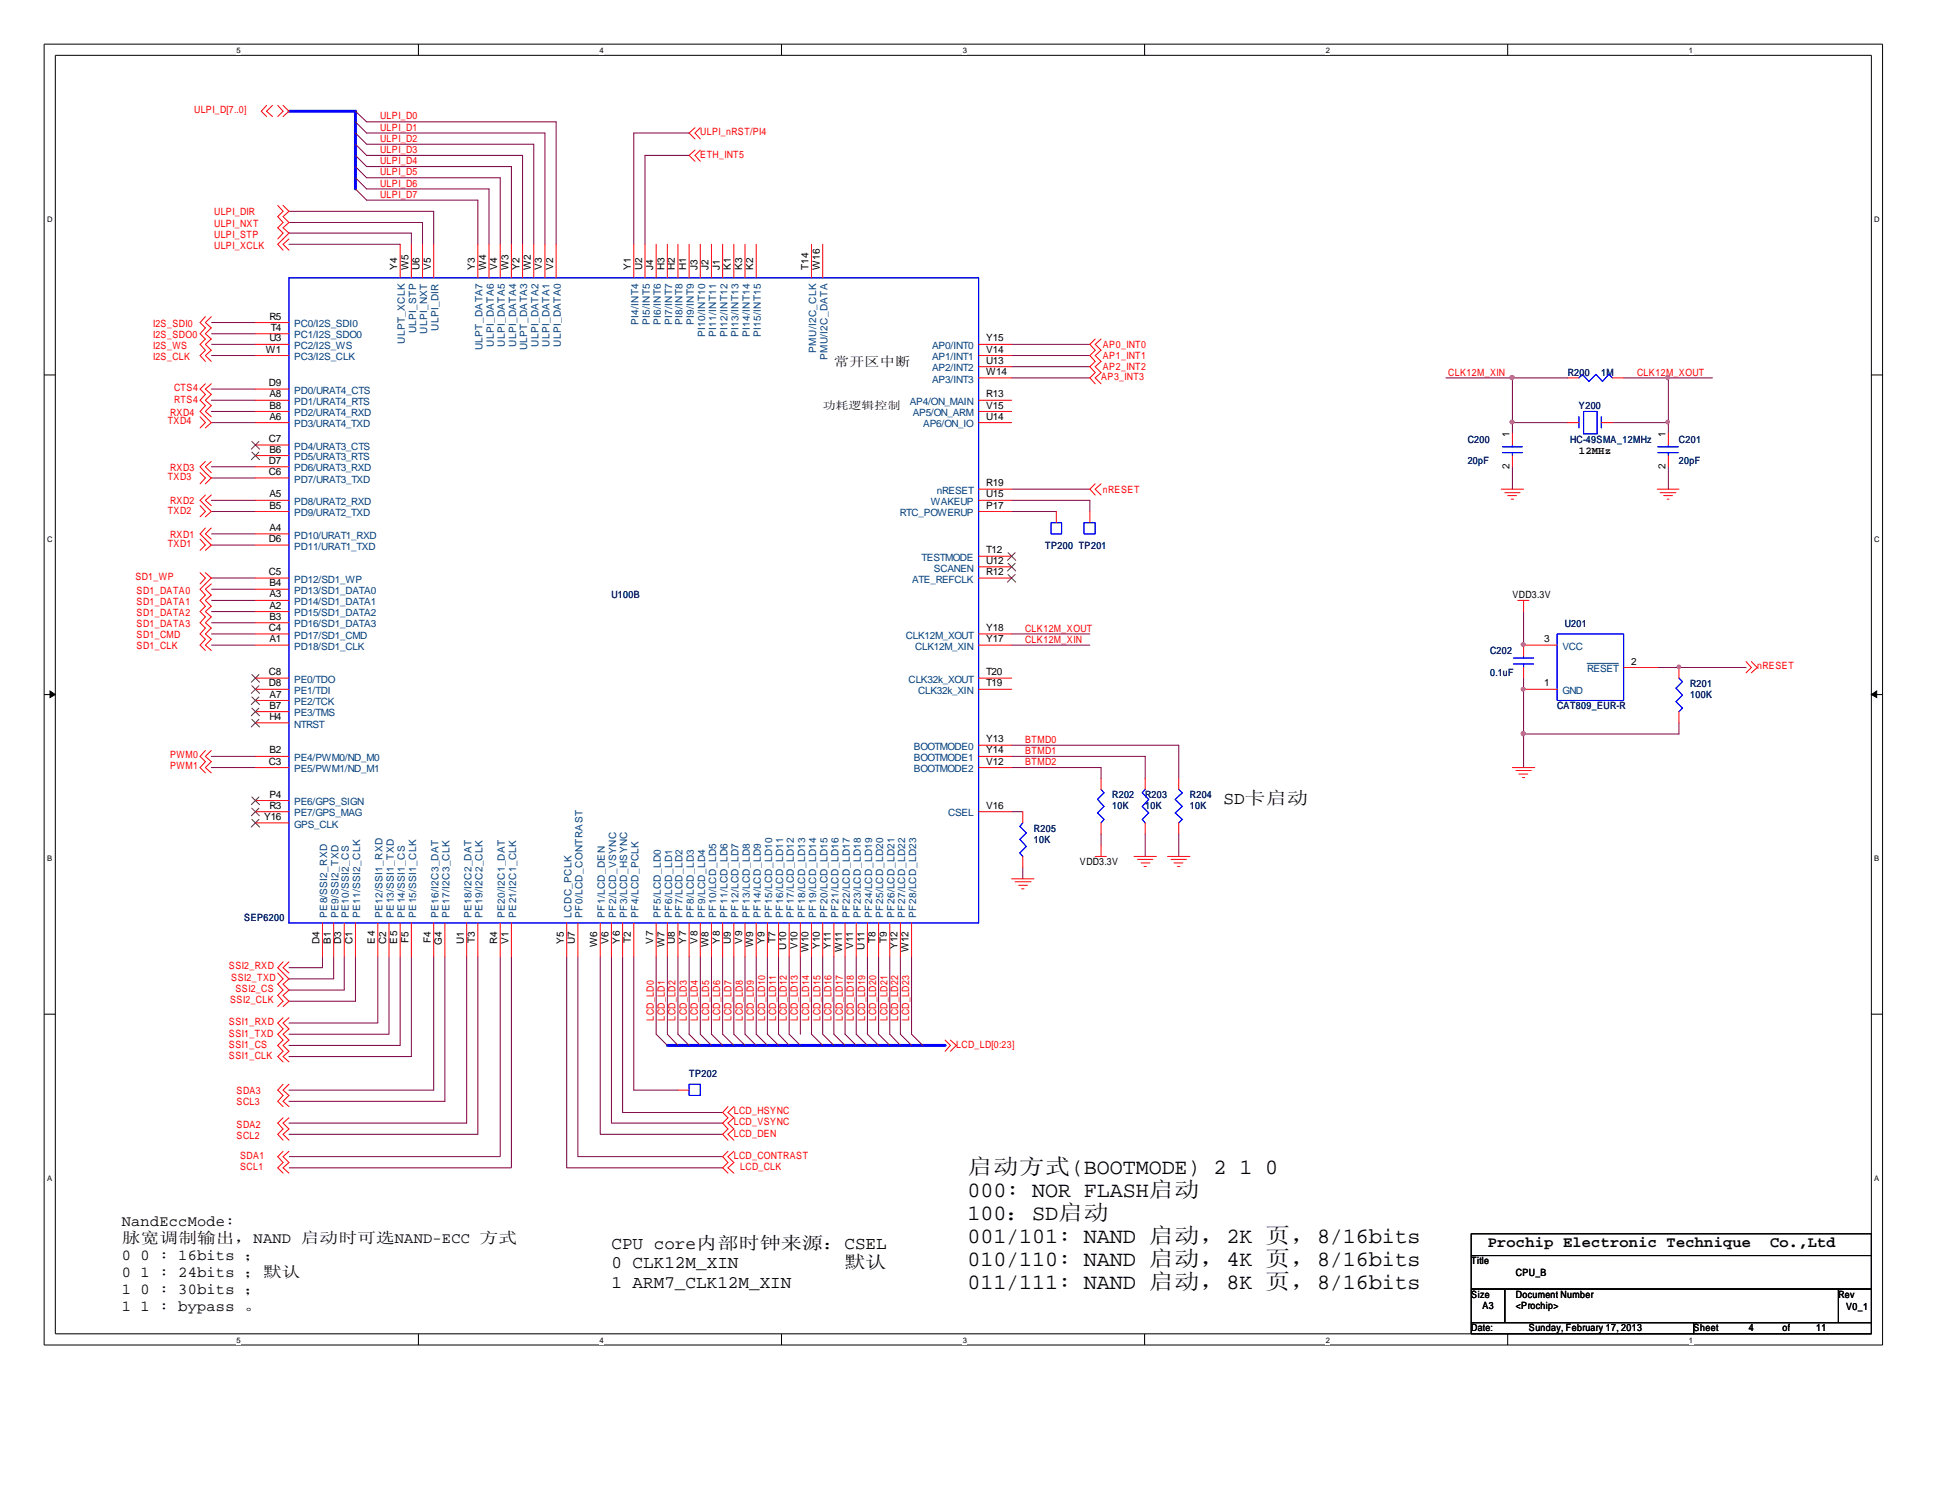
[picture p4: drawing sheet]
<svg xmlns="http://www.w3.org/2000/svg" width="279mm" height="216mm" viewBox="0 0 279 216" stroke-linecap="round" stroke-linejoin="round" font-family="sans-serif">
<path d="M6.3 6.3h264.5v187.2h-264.5zM8 8h261.2v183.9h-261.2z" fill="none" stroke="#000" stroke-width=".14"/>
<g fill="#fff">
<path d="M34 6.5h.6v1.4h-.6z"/>
<path d="M34 192h.6v1.4h-.6z"/>
</g>
<path d="M60.2 6.3v1.7M60.2 191.9v1.6" fill="none" stroke="#000" stroke-width=".14"/>
<g fill="#fff">
<path d="M86.3 6.5h.6v1.4h-.6z"/>
<path d="M86.3 192h.6v1.4h-.6z"/>
</g>
<path d="M112.4 6.3v1.7M112.4 191.9v1.6" fill="none" stroke="#000" stroke-width=".14"/>
<g fill="#fff">
<path d="M138.5 6.5h.6v1.4h-.6z"/>
<path d="M138.5 192h.6v1.4h-.6z"/>
</g>
<path d="M164.7 6.3v1.7M164.7 191.9v1.6" fill="none" stroke="#000" stroke-width=".14"/>
<g fill="#fff">
<path d="M190.8 6.5h.5v1.4h-.5z"/>
<path d="M190.8 192h.5v1.4h-.5z"/>
</g>
<path d="M216.9 6.3v1.7M216.9 191.9v1.6" fill="none" stroke="#000" stroke-width=".14"/>
<g fill="#fff">
<path d="M243 6.5h.6v1.4h-.6z"/>
<path d="M243 192h.6v1.4h-.6z"/>
<path d="M6.8 30.8h.7v1.4h-.7z"/>
<path d="M269.7 30.8h.7v1.4h-.7z"/>
<path d="M6.8 76.8h.7v1.3h-.7z"/>
<path d="M269.7 76.8h.7v1.3h-.7z"/>
</g>
<path d="M6.3 53.9h1.7M269.2 53.9h1.6" fill="none" stroke="#000" stroke-width=".14"/>
<g fill="#fff">
<path d="M6.8 122.8h.7v1.3h-.7z"/>
<path d="M269.7 122.8h.6v1.3h-.6z"/>
</g>
<path d="M6.3 99.9h1.7M269.2 99.9h1.6" fill="none" stroke="#000" stroke-width=".14"/>
<g fill="#000" stroke="#000" stroke-width=".14">
<path d="M7.2 99.4l.8 .5-.8 .4z" fill-rule="evenodd"/>
<path d="M269.2 99.9l.8-.5v.9z" fill-rule="evenodd"/>
</g>
<g fill="#fff">
<path d="M6.8 168.7h.6v1.4h-.6z"/>
<path d="M269.7 168.7h.6v1.4h-.6z"/>
</g>
<path d="M6.3 145.9h1.7M269.2 145.9h1.6M211.7 177.5h57.5v3.1h-57.5zM211.7 180.6h57.5v4.8h-57.5zM211.7 185.4h4.8v4.8h-4.8zM211.7 190.2h32v1.7h-32zM216.5 185.4h48v4.8h-48zM243.7 190.2h25.5v1.7h-25.5zM264.5 185.4h4.7v4.8h-4.7z" fill="none" stroke="#000" stroke-width=".14"/>
<g fill="none" stroke="#800040" stroke-width=".14">
<path d="M51.1 16l1.6 1.5h27.3v17.6M51.1 17.5l1.6 1.6h25.7v16M51.1 19.1l1.6 1.6h24.1v14.4M99.1 19.1h-7.9v16M41.6 33.5h17.6v1.6M41.6 35.1h16M41.6 32h19.2v3.1M41.6 30.4h20.8v4.7M51.1 24l1.6 1.6h19.3v9.5M51.1 22.4l1.6 1.6h20.9v11.1M51.1 27.2l1.6 1.6h16v6.3M51.1 20.7l1.6 1.7h22.5v12.7"/>
<path d="M51.1 25.6l1.6 1.6h17.7v7.9M99.1 22.4h-6.3v12.7M30.4 46.4h6.3M30.4 48h6.3M30.4 49.5h6.3M30.4 51.1h6.3M30.4 59.2h6.3M30.4 57.6h6.3M30.4 56h6.3M145.5 49.5h11.3M145.5 51.1h11.3M145.5 54.4h11.3"/>
<path d="M145.5 52.7h11.3M208 54.4h17.6M217.6 54.4v8M233.6 54.4h12.8M240 54.4v8M30.4 76.8h6.3M30.4 78.4h6.3M30.4 60.8h6.3M30.4 68.7h6.3M30.4 67.1h6.3M30.4 73.6h6.3M30.4 72h6.3"/>
<path d="M145.5 70.4h11.3M145.5 73.6h6.5M145.5 72h11.3v1.6M217.6 67.1v3.3M217.6 60.8h8M232 60.8h8M240 67.1v3.3M30.4 84.8h6.3M30.4 86.4h6.3M30.4 88h6.3M30.4 89.6h6.3M30.4 91.2h6.3"/>
<path d="M30.4 92.8h6.3M30.4 83.1h6.3M145.5 91.2h11.3M145.5 92.8h11.3M219.2 88v4.8M219.2 97.5v12.9M238.4 96h12.8M30.4 108.8h6.3M30.4 110.4h6.3M145.5 116.8h1.7M145.5 107.2h24.1v4.8M145.5 108.8h19.3v3.2"/>
<path d="M145.5 110.4h12.9v1.6M158.4 120v1.6M164.8 120v3.2M169.6 120v3.2M241.6 104v1.6h-22.4M46.4 137.6v1.6h-4.8M48 137.6v3.2h-6.4M49.5 137.6v4.8h-7.9M51.1 137.6v6.4h-9.5M54.4 137.6v9.6h-12.8M56 137.6v11.2h-14.4M57.6 137.6v12.8h-16"/>
<path d="M59.2 137.6v14.4h-17.6M62.4 137.6v19.2h-20.8M64 137.6v20.8h-22.4M67.1 137.6v23.9h-25.5M68.7 137.6v25.6h-27.1M72 137.6v28.8h-30.4M73.6 137.6v30.4h-32M81.5 137.6v30.4h22.5M83.1 137.6v28.8h20.9M86.4 137.6v25.6h17.6M88 137.6v23.9h16M89.6 137.6v22.4h14.4"/>
<path d="M91.2 137.6v19.2h6.3M94.4 137.6v11.2l1.6 1.6M96 137.6v11.2l1.5 1.6M97.5 137.6v11.2l1.6 1.6M99.1 137.6v11.2l1.7 1.6M100.8 137.6v11.2l1.6 1.6M102.4 137.6v11.2l1.6 1.6M104 137.6v11.2l1.6 1.6M105.6 137.6v11.2l1.6 1.6M107.2 137.6v11.2l1.6 1.6M108.8 137.6v11.2l1.6 1.6M110.4 137.6v11.2l1.6 1.6"/>
<path d="M112 137.6v11.2l1.5 1.6M113.5 137.6v11.2l1.6 1.6M115.1 137.6v11.2M116.8 137.6v11.2l1.6 1.6M118.4 137.6v11.2l1.6 1.6M120 137.6v11.2l1.6 1.6M121.6 137.6v11.2l1.6 1.6M123.2 137.6v11.2l1.6 1.6M124.8 137.6v11.2l1.6 1.6M126.4 137.6v11.2l1.6 1.6M128 137.6v11.2l1.5 1.6M129.5 137.6v11.2l1.6 1.6"/>
<path d="M131.1 137.6v11.2l1.7 1.6M147.2 124.8v1.6"/>
</g>
<path d="M41.6 16h9.5v11.2M96 150.4h40" fill="none" stroke="#00f" stroke-width=".42"/>
<g fill="#f0f" stroke="#f0f" stroke-width=".14">
<path d="M239.8 60.5h.3l.1 .2-.3 .3-.2-.3z" fill-rule="evenodd"/>
<path d="M241.4 95.7h.3l.1 .2-.2 .3-.3-.3z" fill-rule="evenodd"/>
<path d="M239.8 60.5h.3l.1 .2-.3 .3-.2-.3z" fill-rule="evenodd"/>
<path d="M241.4 95.7h.3l.1 .2-.2 .3-.3-.3z" fill-rule="evenodd"/>
<circle cx="217.6" cy="60.7" r=".28"/>
<circle cx="239.9" cy="54.3" r=".28"/>
<circle cx="217.5" cy="54.3" r=".31"/>
<circle cx="219.2" cy="99.2" r=".28"/>
<circle cx="219.1" cy="105.5" r=".31"/>
<circle cx="219.2" cy="92.7" r=".28"/>
</g>
<g fill="none" stroke="#f00" stroke-width=".14">
<path d="M38.4 15.2l-.8 .8 .8 .8M39.2 15.2l-.8 .8 .8 .8M40 15.2l.7 .8-.7 .8M40.7 15.2l.9 .8-.9 .8M100 18.4l-.9 .7 .9 .9M100.8 18.4l-.8 .7 .8 .9M40 29.5l.7 .9-.7 .8 .7 .8-.7 .8 .7 .7-.7 .9M40.7 29.5l.9 .9-.9 .8 .9 .8-.9 .8 .9 .7-1.6 1.6 .7 .9M41.6 34.4l-.9 .7 .9 .9M57.6 35.1v4.9M59.2 35.1v4.9M60.8 35.1v4.9"/>
<path d="M62.4 35.1v4.9M68.7 35.1v4.9M70.4 35.1v4.9M72 35.1v4.9M73.6 35.1v4.9M75.2 35.1v4.9M76.8 35.1v4.9M78.4 35.1v4.9M80 35.1v4.9M91.2 35.1v4.9M92.8 35.1v4.9M94.4 35.1v4.9"/>
<path d="M96 35.1v4.9M97.5 35.1v4.9M99.1 35.1v4.9M100 21.6l-.9 .8 .9 .8M100.8 21.6l-.8 .8 .8 .8M100.8 35.1v4.9M102.4 35.1v4.9M104 35.1v4.9M105.6 35.1v4.9M107.2 35.1v4.9M108.8 35.1v4.9M116.8 35.1v4.9"/>
<path d="M118.4 35.1v4.9M28.8 59.9l.7 .9-.7 .8M29.5 45.6l-.7 .8 .7 .8-.7 .8 .7 .8-.7 .7 .7 .9-.7 .7 .7 .9M29.5 55.2l-.7 .8 .7 .7-.7 .9 .7 .7-.7 .9 1.6 1.6-.9 .8M30.4 45.6l-.9 .8 .9 .8-.9 .8 .9 .8-.9 .7 .9 .9-.9 .7 .9 .9M30.4 55.2l-.9 .8 .9 .7-.9 .9 .9 .7-.9 .9 .9 .7M36.7 57.6h4.9M36.7 59.2h4.9M36.7 56h4.9M36.7 46.4h4.9M36.7 48h4.9M36.7 49.5h4.9"/>
<path d="M36.7 51.1h4.9M140.8 57.6h4.7M140.8 59.2h4.7M140.8 52.7h4.7M140.8 49.5h4.7M140.8 51.1h4.7M140.8 54.4h4.7M157.6 48.8l-.8 .7 .8 .9-.8 .7 .8 .9-.8 .7 .8 .9-.8 .8 .8 .8M158.4 48.8l-.8 .7 .8 .9-.8 .7 .8 .9-.8 .7 .8 .9-.8 .8 .8 .8M225.6 54.4h1.6M232 54.4h1.6M28.8 77.6l.7 .8-.7 .8"/>
<path d="M28.8 72.7l.7 .9-.7 .7M28.8 68l.7 .7-.7 .9M29.5 75.9l-.7 .9 1.6 1.6-.9 .8M29.5 71.2l-.7 .8 1.6 1.6-.9 .7M29.5 66.4l-.7 .7 1.6 1.6-.9 .9M30.4 75.9l-.9 .9 .9 .8M30.4 71.2l-.9 .8 .9 .7M30.4 66.4l-.9 .7 .9 .9M36.7 76.8h4.9M36.7 72h4.9M36.7 60.8h4.9M36.7 73.6h4.9"/>
<path d="M36.7 65.5h4.9M36.7 68.7h4.9M36.7 64h4.9M36.7 78.4h4.9M36.7 67.1h4.9M140.8 70.4h4.7M140.8 72h4.7M140.8 60.8h4.7M140.8 73.6h4.7M152 73.6v1.6M156.8 73.6v1.6M157.6 69.6l-.8 .8 .8 .8"/>
<path d="M158.4 69.6l-.8 .8 .8 .8M216 70.4h3.2M216.5 70.9h2.2M216.9 71.3h1.3M217.4 71.8h.4M217.6 62.4v1.6M217.6 65.5v1.6M225.6 60.8h1.6M230.4 60.8h1.6M238.4 70.4h3.2M238.8 70.9h2.3M239.4 71.3h1.2"/>
<path d="M239.9 71.8h.2M240 62.4v1.6M240 65.5v1.6M28.8 82.4l.7 .7-.7 .9M29.5 82.4l.9 .7-1.6 1.7 .7 .8-.7 .8 .7 .8-.7 .8 .7 .7-.7 .9 .7 .7-.7 .9 .7 .7-.7 .9 .7 .8M30.4 84l-.9 .8 .9 .8-.9 .8 .9 .8-.9 .8 .9 .7-.9 .9 .9 .7-.9 .9 .9 .7-.9 .9 .9 .8M36.7 86.4h4.9M36.7 99.1h4.9M36.7 92.8h4.9M36.7 88h4.9M36.7 89.6h4.9M36.7 84.8h4.9"/>
<path d="M36.7 91.2h4.9M36.7 83.1h4.9M36.7 97.5h4.9M140.8 99.1h4.7M140.8 92.8h4.7M140.8 91.2h4.7M140.8 83.1h4.7M140.8 97.5h4.7M140.8 80h4.7M140.8 81.5h4.7M218.4 86.4h1.6M219.2 86.4v1.6"/>
<path d="M219.2 96v1.5M219.2 99.1h4.8M224 92.8h-4.8v1.6M233.6 96h4.8M241.6 96v1.5M251.2 95.2l.8 .8-.8 .8M252 95.2l.8 .8-.8 .8M29.5 107.9l-.7 .9 .7 .8-.7 .8 .7 .8M30.4 107.9l-.9 .9 .9 .8-.9 .8 .9 .8M36.7 110.4h4.9M36.7 100.8h4.9M36.7 108.8h4.9"/>
<path d="M36.7 102.4h4.9M36.7 104h4.9M36.7 115.1h4.9M36.7 116.8h4.9M36.7 118.4h4.9M140.8 110.4h4.7M140.8 108.8h4.7M140.8 116.8h4.7M140.8 107.2h4.7M147.2 116.8v1.6M158.4 112v1.5M158.4 118.4v1.6"/>
<path d="M164.8 112v1.5M164.8 118.4v1.6M169.6 112v1.5M169.6 118.4v1.6M217.6 110.4h3.2M218.1 110.8h2.2M218.5 111.3h1.3M219 111.8h.4M241.6 102.4v1.6M40 140l.7 .8-.7 .8 .7 .8-.7 .8 .7 .8-.7 .8M40.7 138.3l-.7 .9 1.6 1.6-.9 .8 .9 .8-.9 .8 .9 .8-.9 .8M41.6 138.3l-.9 .9 .9 .8"/>
<path d="M46.4 132.8v4.8M48 132.8v4.8M49.5 132.8v4.8M51.1 132.8v4.8M54.4 132.8v4.8M56 132.8v4.8M57.6 132.8v4.8M59.2 132.8v4.8M62.4 132.8v4.8M64 132.8v4.8M67.1 132.8v4.8M68.7 132.8v4.8"/>
<path d="M72 132.8v4.8M73.6 132.8v4.8M81.5 132.8v4.8M83.1 132.8v4.8M86.4 132.8v4.8M88 132.8v4.8M89.6 132.8v4.8M91.2 132.8v4.8M94.4 132.8v4.8M96 132.8v4.8M97.5 132.8v4.8M99.1 132.8v4.8"/>
<path d="M100.8 132.8v4.8M102.4 132.8v4.8M104 132.8v4.8M105.6 132.8v4.8M107.2 132.8v4.8M108.8 132.8v4.8M110.4 132.8v4.8M112 132.8v4.8M113.5 132.8v4.8M115.1 132.8v4.8M116.8 132.8v4.8M118.4 132.8v4.8"/>
<path d="M120 132.8v4.8M121.6 132.8v4.8M123.2 132.8v4.8M124.8 132.8v4.8M126.4 132.8v4.8M128 132.8v4.8M129.5 132.8v4.8M131.1 132.8v4.8M145.5 126.4h3.3M146 126.8h2.3M146.6 127.3h1.2M147 127.8h.3"/>
<path d="M147.2 123.2v1.6M157.6 123.2h1.6M158.4 121.6v1.6M163.2 123.2h3.2M163.7 123.6h2.2M164.2 124.1h1.2M164.6 124.6h.3M168 123.2h3.2M168.5 123.6h2.2M168.9 124.1h1.3M169.4 124.6h.4M40.7 146.4l-.7 .8 .7 .8-.7 .8 .7 .8-.7 .8 .7 .8-.7 .8 .7 .7"/>
<path d="M40.7 156l-.7 .8 .7 .8-.7 .8 .7 .8M41.6 146.4l-.9 .8 .9 .8-.9 .8 .9 .8-.9 .8 .9 .8-.9 .8 .9 .7M41.6 156l-.9 .8 .9 .8-.9 .8 .9 .8M97.5 156.8h1.6M104.7 159.2l-.7 .8 .7 .8-.7 .7 .7 .9-.7 .8 .7 .8M105.6 159.2l-.9 .8 .9 .8-.9 .7 .9 .9-.9 .8 .9 .8M136 149.6l.7 .8-.7 .8M136.7 149.6l.9 .8-.9 .8M40.7 165.6l-.7 .8 .7 .8-.7 .8 .7 .7M40.7 160.8l-.7 .7 .7 .9-.7 .8 .7 .8M41.6 165.6l-.9 .8 .9 .8-.9 .8 .9 .7M41.6 160.8l-.9 .7 .9 .9-.9 .8 .9 .8"/>
<path d="M104.7 165.6l-.7 .8 .7 .8-.7 .8 .7 .7M105.6 165.6l-.9 .8 .9 .8-.9 .8 .9 .7"/>
</g>
<g fill="none" stroke="#00f" stroke-width=".14">
<path d="M41.6 40h99.2v92.8h-99.2zM227.2 59.9v1.7M227.2 54.4l.5-.6 .9 1.1 1-1.1 .9 1.1 1-1.1 .5 .6M227.8 59.2h2v3.2h-2zM230.4 59.9v1.7M151.2 75.2h1.5v1.6h-1.5zM156 75.2h1.6v1.6h-1.6zM216.2 65.1h2.8M216.2 64.3h2.8M217.6 64v.3M217.6 65.1v.4M238.5 65.1h3"/>
<path d="M238.5 64.3h3M240 64v.3M240 65.1v.4M217.8 95.5h2.8M217.8 94.7h2.8M219.2 94.4v.3M219.2 95.5v.5M224 91.2h9.6v9.6h-9.6zM241.6 97.5l.5 .5-1 1 1 1-1 .9 1 1-.5 .5M147.2 118.4l-.5 .5 1 .9-1 .9 1 1.1-1 .9 .5 .5M158.4 113.5l.4 .5-.9 1 .9 1-.9 .9 .9 1-.4 .5M164.8 113.5l-.5 .5 1 1-1 1 1 .9-1 1 .5 .5"/>
<path d="M169.6 113.5l.5 .5-1 1 1 1-1 .9 1 1-.5 .5M99.1 156h1.7v1.6h-1.7z"/>
</g>
<path d="M228.3 95.4h4.5" fill="none" stroke="#004080" stroke-width=".14"/>
<g fill="none" stroke="#804000" stroke-width=".14">
<path d="M36.2 65l1.1 1.1M36.2 63.5l1.1 1.1M37.3 65l-1.1 1.1M37.3 63.5l-1.1 1.1M145 79.5l1.1 1.1M146 79.5l-1.1 1.1M36.2 97l1.1 1.1M36.2 98.6l1.1 1.1M37.3 97l-1.1 1.1M37.3 98.6l-1.1 1.1M145 82.6l1.1 1.1M145 81l1.1 1.1"/>
<path d="M146 82.6l-1.1 1.1M146 81l-1.1 1.1M36.2 100.2l1.1 1.1M36.2 101.9l1.1 1.1M36.2 103.5l1.1 1.1M36.2 114.6l1.1 1.1M36.2 116.2l1.1 1.1M36.2 117.9l1.1 1.1M37.3 100.2l-1.1 1.1M37.3 101.9l-1.1 1.1M37.3 103.5l-1.1 1.1M37.3 114.6l-1.1 1.1"/>
<path d="M37.3 116.2l-1.1 1.1M37.3 117.9l-1.1 1.1"/>
</g>
<g font-size="3.1">
<text x="139.2" y="168.8">启动方式(BOOTMODE) 2 1 0</text>
<text x="139.2" y="172.1">000: NOR FLASH启动</text>
<text x="139.2" y="175.4">100：SD启动</text>
<text x="139.2" y="178.7">001/101: NAND 启动，2K 页，8/16bits</text>
<text x="139.2" y="182">010/110: NAND 启动，4K 页，8/16bits</text>
<text x="139.2" y="185.3">011/111: NAND 启动，8K 页，8/16bits</text>
</g>
<g font-size="2.5">
<text x="176" y="115.7">SD卡启动</text>
<text x="88" y="179.7">CPU core内部时钟来源：CSEL</text>
<text x="88" y="182.5">0 CLK12M_XIN</text>
<text x="88" y="185.3">1 ARM7_CLK12M_XIN</text>
<text x="121.5" y="182.5">默认</text>
</g>
<g font-size="2.2">
<text x="17.5" y="176.3">NandEccMode:</text>
<text x="17.5" y="178.7">脉宽调制输出，NAND 启动时可选NAND-ECC 方式</text>
<text x="214" y="179.3">Prochip Electronic Technique</text>
<text x="254.7" y="179.3">Co.,Ltd</text>
<text x="17.5" y="183.6">0 1 : 24bits ；默认</text>
<text x="17.5" y="181.2">0 0 : 16bits ；</text>
<text x="17.5" y="186.1">1 0 : 30bits ；</text>
<text x="17.5" y="188.6">1 1 : bypass 。</text>
</g>
<text font-size="1.9" x="120" y="52.7">常开区中断</text>
<g font-size="1.5">
<text x="118.4" y="58.8">功耗逻辑控制</text>
<text x="227.2" y="65.4">12MHz</text>
</g>
<g font-size="1.4" fill="#f00">
<text x="27.9" y="16.3">ULPI_D[7..0]</text>
<text x="54.7" y="17.2">ULPI_D0</text>
<text x="54.7" y="18.8">ULPI_D1</text>
<text x="54.7" y="22">ULPI_D3</text>
<text x="54.7" y="20.4">ULPI_D2</text>
<text x="54.7" y="23.6">ULPI_D4</text>
<text x="100.8" y="19.5">ULPI_nRST/PI4</text>
<text x="100.8" y="22.7">ETH_INT5</text>
<text x="54.7" y="25.2">ULPI_D5</text>
<text x="54.7" y="26.8">ULPI_D6</text>
<text x="54.7" y="28.4">ULPI_D7</text>
<text x="30.8" y="32.6">ULPI_NXT</text>
<text x="30.8" y="35.8">ULPI_XCLK</text>
<text x="30.8" y="34.2">ULPI_STP</text>
<text x="30.8" y="31">ULPI_DIR</text>
<text x="22" y="47">I2S_SDI0</text>
<text x="22" y="48.6">I2S_SDO0</text>
<text x="22" y="50.2">I2S_WS</text>
<text x="22" y="51.8">I2S_CLK</text>
<text x="158.7" y="50">AP0_INT0</text>
<text x="158.7" y="51.6">AP1_INT1</text>
<text x="158.7" y="53.3">AP2_INT2</text>
<text x="24.5" y="59.8">RXD4</text>
<text x="25.1" y="57.9">RTS4</text>
<text x="25.1" y="56.3">CTS4</text>
<text x="158.4" y="54.7">AP3_INT3</text>
<text x="208.4" y="54">CLK12M_XIN</text>
<text x="235.5" y="54">CLK12M_XOUT</text>
<text x="24.1" y="61">TXD4</text>
<text x="24.1" y="69.1">TXD3</text>
<text x="24.5" y="67.8">RXD3</text>
<text x="158.7" y="70.9">nRESET</text>
<text x="24.1" y="73.9">TXD2</text>
<text x="24.5" y="77.4">RXD1</text>
<text x="24.5" y="72.6">RXD2</text>
<text x="19.5" y="83.5">SD1_WP</text>
<text x="24.1" y="78.7">TXD1</text>
<text x="19.6" y="87">SD1_DATA1</text>
<text x="19.6" y="85.4">SD1_DATA0</text>
<text x="19.6" y="88.6">SD1_DATA2</text>
<text x="19.6" y="90.2">SD1_DATA3</text>
<text x="19.6" y="93.4">SD1_CLK</text>
<text x="19.6" y="91.8">SD1_CMD</text>
<text x="147.5" y="90.8">CLK12M_XOUT</text>
<text x="147.5" y="92.5">CLK12M_XIN</text>
<text x="252.8" y="96.3">nRESET</text>
<text x="147.5" y="106.8">BTMD0</text>
<text x="24.5" y="109.1">PWM0</text>
<text x="24.5" y="110.7">PWM1</text>
<text x="147.5" y="108.5">BTMD1</text>
<text x="147.5" y="110.1">BTMD2</text>
<text x="32.9" y="139.4">SSI2_RXD</text>
<text x="33.3" y="141.1">SSI2_TXD</text>
<text x="33.9" y="142.7">SSI2_CS</text>
<text x="32.9" y="147.5">SSI1_RXD</text>
<text x="32.9" y="149.1">SSI1_TXD</text>
<text x="33.1" y="144.3">SSI2_CLK</text>
<text x="94.1" y="146.8" transform="rotate(-90 94.1 146.8)">LCD_LD0</text>
<text x="95.7" y="146.8" transform="rotate(-90 95.7 146.8)">LCD_LD1</text>
<text x="97.2" y="146.8" transform="rotate(-90 97.2 146.8)">LCD_LD2</text>
<text x="98.8" y="146.8" transform="rotate(-90 98.8 146.8)">LCD_LD3</text>
<text x="100.4" y="146.8" transform="rotate(-90 100.4 146.8)">LCD_LD4</text>
<text x="102" y="146.8" transform="rotate(-90 102 146.8)">LCD_LD5</text>
<text x="103.6" y="146.8" transform="rotate(-90 103.6 146.8)">LCD_LD6</text>
<text x="105.2" y="146.8" transform="rotate(-90 105.2 146.8)">LCD_LD7</text>
<text x="106.8" y="146.8" transform="rotate(-90 106.8 146.8)">LCD_LD8</text>
<text x="108.5" y="146.8" transform="rotate(-90 108.5 146.8)">LCD_LD9</text>
<text x="110.1" y="146.8" transform="rotate(-90 110.1 146.8)">LCD_LD10</text>
<text x="111.7" y="146.8" transform="rotate(-90 111.7 146.8)">LCD_LD11</text>
<text x="113.2" y="146.8" transform="rotate(-90 113.2 146.8)">LCD_LD12</text>
<text x="114.8" y="146.8" transform="rotate(-90 114.8 146.8)">LCD_LD13</text>
<text x="116.4" y="146.8" transform="rotate(-90 116.4 146.8)">LCD_LD14</text>
<text x="118" y="146.8" transform="rotate(-90 118 146.8)">LCD_LD15</text>
<text x="119.6" y="146.8" transform="rotate(-90 119.6 146.8)">LCD_LD16</text>
<text x="121.2" y="146.8" transform="rotate(-90 121.2 146.8)">LCD_LD17</text>
<text x="122.9" y="146.8" transform="rotate(-90 122.9 146.8)">LCD_LD18</text>
<text x="124.5" y="146.8" transform="rotate(-90 124.5 146.8)">LCD_LD19</text>
<text x="126.1" y="146.8" transform="rotate(-90 126.1 146.8)">LCD_LD20</text>
<text x="127.7" y="146.8" transform="rotate(-90 127.7 146.8)">LCD_LD21</text>
<text x="129.2" y="146.8" transform="rotate(-90 129.2 146.8)">LCD_LD22</text>
<text x="130.8" y="146.8" transform="rotate(-90 130.8 146.8)">LCD_LD23</text>
<text x="32.9" y="150.7">SSI1_CS</text>
<text x="32.9" y="152.3">SSI1_CLK</text>
<text x="137.6" y="150.7">LCD_LD[0:23]</text>
<text x="34" y="157.4">SDA3</text>
<text x="34" y="159">SCL3</text>
<text x="105.6" y="160.3">LCD_HSYNC</text>
<text x="105.6" y="161.9">LCD_VSYNC</text>
<text x="34" y="162.2">SDA2</text>
<text x="34" y="163.8">SCL2</text>
<text x="34.5" y="166.7">SDA1</text>
<text x="105.6" y="163.5">LCD_DEN</text>
<text x="105.6" y="166.7">LCD_CONTRAST</text>
<text x="34.5" y="168.3">SCL1</text>
<text x="106.5" y="168.3">LCD_CLK</text>
</g>
<g font-size="1.4">
<text x="57.1" y="38.9" transform="rotate(-90 57.1 38.9)">Y4</text>
<text x="58.8" y="38.9" transform="rotate(-90 58.8 38.9)">W5</text>
<text x="60.4" y="38.9" transform="rotate(-90 60.4 38.9)">U6</text>
<text x="62" y="38.9" transform="rotate(-90 62 38.9)">V5</text>
<text x="68.3" y="38.9" transform="rotate(-90 68.3 38.9)">Y3</text>
<text x="69.9" y="38.9" transform="rotate(-90 69.9 38.9)">W4</text>
<text x="71.5" y="38.9" transform="rotate(-90 71.5 38.9)">V4</text>
<text x="73.2" y="38.9" transform="rotate(-90 73.2 38.9)">W3</text>
<text x="74.8" y="38.9" transform="rotate(-90 74.8 38.9)">Y2</text>
<text x="76.4" y="38.9" transform="rotate(-90 76.4 38.9)">W2</text>
<text x="78" y="38.9" transform="rotate(-90 78 38.9)">V3</text>
<text x="79.6" y="38.9" transform="rotate(-90 79.6 38.9)">V2</text>
<text x="90.8" y="38.9" transform="rotate(-90 90.8 38.9)">Y1</text>
<text x="92.4" y="38.9" transform="rotate(-90 92.4 38.9)">U2</text>
<text x="94" y="38.9" transform="rotate(-90 94 38.9)">J4</text>
<text x="95.6" y="38.9" transform="rotate(-90 95.6 38.9)">H3</text>
<text x="97.1" y="38.9" transform="rotate(-90 97.1 38.9)">H2</text>
<text x="98.7" y="38.9" transform="rotate(-90 98.7 38.9)">H1</text>
<text x="100.3" y="38.9" transform="rotate(-90 100.3 38.9)">J3</text>
<text x="101.9" y="38.9" transform="rotate(-90 101.9 38.9)">J2</text>
<text x="103.5" y="38.9" transform="rotate(-90 103.5 38.9)">J1</text>
<text x="105.2" y="38.9" transform="rotate(-90 105.2 38.9)">K1</text>
<text x="106.8" y="38.9" transform="rotate(-90 106.8 38.9)">K3</text>
<text x="108.4" y="38.9" transform="rotate(-90 108.4 38.9)">K2</text>
<text x="116.3" y="38.9" transform="rotate(-90 116.3 38.9)">T14</text>
<text x="117.9" y="38.9" transform="rotate(-90 117.9 38.9)">W16</text>
<text x="38.8" y="46">R5</text>
<text x="38.9" y="47.6">T4</text>
<text x="38.3" y="50.7">W1</text>
<text x="38.8" y="49.1">U3</text>
<text x="141.9" y="52.3">U13</text>
<text x="141.9" y="50.7">V14</text>
<text x="141.9" y="53.9">W14</text>
<text x="141.9" y="49.1">Y15</text>
<text x="38.7" y="55.5">D9</text>
<text x="38.8" y="57.2">A8</text>
<text x="38.8" y="58.8">B8</text>
<text x="141.9" y="58.8">V15</text>
<text x="141.9" y="57.2">R13</text>
<text x="38.7" y="63.6">C7</text>
<text x="38.8" y="60.4">A6</text>
<text x="38.8" y="65.1">B6</text>
<text x="141.9" y="60.4">U14</text>
<text x="217.2" y="62.9" transform="rotate(-90 217.2 62.9)">1</text>
<text x="239.6" y="62.9" transform="rotate(-90 239.6 62.9)">1</text>
<text x="38.7" y="68.3">C6</text>
<text x="38.7" y="66.7">D7</text>
<text x="38.8" y="71.5">A5</text>
<text x="141.9" y="69.9">R19</text>
<text x="141.9" y="71.5">U15</text>
<text x="217.2" y="67.5" transform="rotate(-90 217.2 67.5)">2</text>
<text x="239.6" y="67.5" transform="rotate(-90 239.6 67.5)">2</text>
<text x="38.7" y="78">D6</text>
<text x="38.8" y="76.4">A4</text>
<text x="38.8" y="73.2">B5</text>
<text x="141.9" y="73.2">P17</text>
<text x="38.7" y="82.7">C5</text>
<text x="141.9" y="82.7">R12</text>
<text x="141.9" y="79.6">T12</text>
<text x="141.9" y="81.1">U12</text>
<text x="38.8" y="87.5">A2</text>
<text x="38.8" y="85.9">A3</text>
<text x="38.8" y="89.2">B3</text>
<text x="38.8" y="84.3">B4</text>
<text x="217.6" y="86">VDD3.3V</text>
<text x="38.7" y="90.8">C4</text>
<text x="38.8" y="92.4">A1</text>
<text x="141.9" y="90.8">Y18</text>
<text x="141.9" y="92.4">Y17</text>
<text x="222.2" y="92.4">3</text>
<text x="234.7" y="95.6">2</text>
<text x="38.7" y="97.1">C8</text>
<text x="38.7" y="98.7">D8</text>
<text x="38.8" y="100.3">A7</text>
<text x="38.8" y="101.9">B7</text>
<text x="141.9" y="98.7">T19</text>
<text x="141.9" y="97.1">T20</text>
<text x="222.2" y="98.7">1</text>
<text x="38.8" y="103.5">H4</text>
<text x="141.9" y="106.8">Y13</text>
<text x="38.7" y="110">C3</text>
<text x="38.8" y="108.4">B2</text>
<text x="141.9" y="110">V12</text>
<text x="141.9" y="108.4">Y14</text>
<text x="38" y="117.9">Y16</text>
<text x="38.8" y="114.7">P4</text>
<text x="38.8" y="116.3">R3</text>
<text x="141.9" y="116.3">V16</text>
<text x="155.4" y="124.5">VDD3.3V</text>
<text x="46" y="135.8" transform="rotate(-90 46 135.8)">D4</text>
<text x="47.6" y="135.7" transform="rotate(-90 47.6 135.7)">B1</text>
<text x="49.1" y="135.8" transform="rotate(-90 49.1 135.8)">D3</text>
<text x="50.7" y="135.8" transform="rotate(-90 50.7 135.8)">C1</text>
<text x="53.9" y="135.7" transform="rotate(-90 53.9 135.7)">E4</text>
<text x="55.5" y="135.8" transform="rotate(-90 55.5 135.8)">C2</text>
<text x="57.1" y="135.7" transform="rotate(-90 57.1 135.7)">E5</text>
<text x="58.8" y="135.6" transform="rotate(-90 58.8 135.6)">F5</text>
<text x="62" y="135.6" transform="rotate(-90 62 135.6)">F4</text>
<text x="63.6" y="135.9" transform="rotate(-90 63.6 135.9)">G4</text>
<text x="66.7" y="135.8" transform="rotate(-90 66.7 135.8)">U1</text>
<text x="68.3" y="135.6" transform="rotate(-90 68.3 135.6)">T3</text>
<text x="71.5" y="135.8" transform="rotate(-90 71.5 135.8)">R4</text>
<text x="73.2" y="135.7" transform="rotate(-90 73.2 135.7)">V1</text>
<text x="81.1" y="135.7" transform="rotate(-90 81.1 135.7)">Y5</text>
<text x="82.7" y="135.8" transform="rotate(-90 82.7 135.8)">U7</text>
<text x="85.9" y="136.1" transform="rotate(-90 85.9 136.1)">W6</text>
<text x="87.5" y="135.7" transform="rotate(-90 87.5 135.7)">V6</text>
<text x="89.2" y="135.7" transform="rotate(-90 89.2 135.7)">Y6</text>
<text x="90.8" y="135.6" transform="rotate(-90 90.8 135.6)">T2</text>
<text x="94" y="135.7" transform="rotate(-90 94 135.7)">V7</text>
<text x="95.6" y="136.1" transform="rotate(-90 95.6 136.1)">W7</text>
<text x="97.1" y="135.8" transform="rotate(-90 97.1 135.8)">U8</text>
<text x="98.7" y="135.7" transform="rotate(-90 98.7 135.7)">Y7</text>
<text x="100.3" y="135.7" transform="rotate(-90 100.3 135.7)">V8</text>
<text x="101.9" y="136.1" transform="rotate(-90 101.9 136.1)">W8</text>
<text x="103.5" y="135.7" transform="rotate(-90 103.5 135.7)">Y8</text>
<text x="105.2" y="135.8" transform="rotate(-90 105.2 135.8)">U9</text>
<text x="106.8" y="135.7" transform="rotate(-90 106.8 135.7)">V9</text>
<text x="108.4" y="136.1" transform="rotate(-90 108.4 136.1)">W9</text>
<text x="110" y="135.7" transform="rotate(-90 110 135.7)">Y9</text>
<text x="111.6" y="135.6" transform="rotate(-90 111.6 135.6)">T7</text>
<text x="113.1" y="136.7" transform="rotate(-90 113.1 136.7)">U10</text>
<text x="114.7" y="136.6" transform="rotate(-90 114.7 136.6)">V10</text>
<text x="116.3" y="137" transform="rotate(-90 116.3 137)">W10</text>
<text x="117.9" y="136.6" transform="rotate(-90 117.9 136.6)">Y10</text>
<text x="119.5" y="136.6" transform="rotate(-90 119.5 136.6)">Y11</text>
<text x="121.2" y="137" transform="rotate(-90 121.2 137)">W11</text>
<text x="122.8" y="136.6" transform="rotate(-90 122.8 136.6)">V11</text>
<text x="124.4" y="136.7" transform="rotate(-90 124.4 136.7)">U11</text>
<text x="126" y="135.6" transform="rotate(-90 126 135.6)">T8</text>
<text x="127.6" y="135.6" transform="rotate(-90 127.6 135.6)">T9</text>
<text x="129.1" y="136.6" transform="rotate(-90 129.1 136.6)">Y12</text>
<text x="130.7" y="137" transform="rotate(-90 130.7 137)">W12</text>
<text x="211.7" y="181.9">Title</text>
<text x="218.1" y="183.5">CPU_B</text>
<text x="211.7" y="186.7">Size</text>
<text x="211.7" y="191.5">Date:</text>
<text x="213.3" y="188.3">A3</text>
<text x="218.1" y="186.7">Document Number</text>
<text x="218.1" y="188.3">&lt;Prochip&gt;</text>
<text x="220" y="191.5">Sunday, February 17, 2013</text>
<text x="243.7" y="191.5">Sheet</text>
<text x="251.6" y="191.5">4</text>
<text x="256.5" y="191.5">of</text>
<text x="261.3" y="191.5">11</text>
<text x="264.5" y="186.7">Rev</text>
<text x="265.6" y="188.5">V0_1</text>
</g>
<g font-size="1.4" fill="#004080">
<text x="42.3" y="47.1">PC0/I2S_SDI0</text>
<text x="59.9" y="47.9" transform="rotate(-90 59.9 47.9)">ULPI_STP</text>
<text x="63.1" y="47.6" transform="rotate(-90 63.1 47.6)">ULPI_DIR</text>
<text x="91.9" y="46.7" transform="rotate(-90 91.9 46.7)">PI4/INT4</text>
<text x="93.5" y="46.7" transform="rotate(-90 93.5 46.7)">PI5/INT5</text>
<text x="95.1" y="46.7" transform="rotate(-90 95.1 46.7)">PI6/INT6</text>
<text x="96.7" y="46.7" transform="rotate(-90 96.7 46.7)">PI7/INT7</text>
<text x="98.2" y="46.7" transform="rotate(-90 98.2 46.7)">PI8/INT8</text>
<text x="99.8" y="46.7" transform="rotate(-90 99.8 46.7)">PI9/INT9</text>
<text x="42.3" y="48.7">PC1/I2S_SDO0</text>
<text x="42.3" y="50.2">PC2/I2S_WS</text>
<text x="42.3" y="51.8">PC3/I2S_CLK</text>
<text x="58.3" y="49.4" transform="rotate(-90 58.3 49.4)">ULPT_XCLK</text>
<text x="61.5" y="48" transform="rotate(-90 61.5 48)">ULPI_NXT</text>
<text x="69.4" y="50.4" transform="rotate(-90 69.4 50.4)">ULPT_DATA7</text>
<text x="71" y="49.9" transform="rotate(-90 71 49.9)">ULPI_DATA6</text>
<text x="72.6" y="49.9" transform="rotate(-90 72.6 49.9)">ULPI_DATA5</text>
<text x="74.3" y="49.9" transform="rotate(-90 74.3 49.9)">ULPI_DATA4</text>
<text x="75.9" y="50.4" transform="rotate(-90 75.9 50.4)">ULPT_DATA3</text>
<text x="77.5" y="49.9" transform="rotate(-90 77.5 49.9)">ULPI_DATA2</text>
<text x="79.1" y="49.9" transform="rotate(-90 79.1 49.9)">ULPI_DATA1</text>
<text x="80.7" y="49.9" transform="rotate(-90 80.7 49.9)">ULPI_DATA0</text>
<text x="101.4" y="48.4" transform="rotate(-90 101.4 48.4)">PI10/INT10</text>
<text x="103" y="48.4" transform="rotate(-90 103 48.4)">PI11/INT11</text>
<text x="104.6" y="48.4" transform="rotate(-90 104.6 48.4)">PI12/INT12</text>
<text x="106.3" y="48.4" transform="rotate(-90 106.3 48.4)">PI13/INT13</text>
<text x="107.9" y="48.4" transform="rotate(-90 107.9 48.4)">PI14/INT14</text>
<text x="109.5" y="48.4" transform="rotate(-90 109.5 48.4)">PI15/INT15</text>
<text x="117.4" y="50.7" transform="rotate(-90 117.4 50.7)">PMU/I2C_CLK</text>
<text x="119" y="51.8" transform="rotate(-90 119 51.8)">PMU/I2C_DATA</text>
<text x="134.1" y="53.4">AP2/INT2</text>
<text x="134.1" y="51.8">AP1/INT1</text>
<text x="134.1" y="50.2">AP0/INT0</text>
<text x="42.3" y="58.3">PD1/URAT4_RTS</text>
<text x="42.3" y="59.9">PD2/URAT4_RXD</text>
<text x="42.3" y="56.6">PD0/URAT4_CTS</text>
<text x="130.9" y="58.3">AP4/ON_MAIN</text>
<text x="131.3" y="59.9">AP5/ON_ARM</text>
<text x="134.1" y="55">AP3/INT3</text>
<text x="42.3" y="61.5">PD3/URAT4_TXD</text>
<text x="42.3" y="64.7">PD4/URAT3_CTS</text>
<text x="132.8" y="61.5">AP6/ON_IO</text>
<text x="42.3" y="66.2">PD5/URAT3_RTS</text>
<text x="42.3" y="69.4">PD7/URAT3_TXD</text>
<text x="42.3" y="67.8">PD6/URAT3_RXD</text>
<text x="134.8" y="71">nRESET</text>
<text x="42.3" y="77.5">PD10/URAT1_RXD</text>
<text x="42.3" y="72.6">PD8/URAT2_RXD</text>
<text x="42.3" y="74.3">PD9/URAT2_TXD</text>
<text x="129.5" y="74.3">RTC_POWERUP</text>
<text x="133.9" y="72.6">WAKEUP</text>
<text x="42.3" y="83.8">PD12/SD1_WP</text>
<text x="42.3" y="79.1">PD11/URAT1_TXD</text>
<text x="131.2" y="83.8">ATE_REFCLK</text>
<text x="132.6" y="80.7">TESTMODE</text>
<text x="134.4" y="82.2">SCANEN</text>
<text x="42.3" y="88.6">PD15/SD1_DATA2</text>
<text x="42.3" y="87">PD14/SD1_DATA1</text>
<text x="42.3" y="85.4">PD13/SD1_DATA0</text>
<text x="42.3" y="93.5">PD18/SD1_CLK</text>
<text x="42.3" y="90.3">PD16/SD1_DATA3</text>
<text x="42.3" y="91.9">PD17/SD1_CMD</text>
<text x="130.3" y="91.9">CLK12M_XOUT</text>
<text x="131.7" y="93.5">CLK12M_XIN</text>
<text x="224.8" y="93.5">VCC</text>
<text x="42.3" y="101.4">PE2/TCK</text>
<text x="42.3" y="98.2">PE0/TDO</text>
<text x="42.3" y="99.8">PE1/TDI</text>
<text x="130.7" y="98.2">CLK32k_XOUT</text>
<text x="132.1" y="99.8">CLK32k_XIN</text>
<text x="224.8" y="99.8">GND</text>
<text x="228.3" y="96.7">RESET</text>
<text x="42.3" y="103">PE3/TMS</text>
<text x="42.3" y="104.6">NTRST</text>
<text x="131.5" y="107.9">BOOTMODE0</text>
<text x="42.3" y="109.5">PE4/PWM0/ND_M0</text>
<text x="42.3" y="111.1">PE5/PWM1/ND_M1</text>
<text x="131.5" y="111.1">BOOTMODE2</text>
<text x="131.5" y="109.5">BOOTMODE1</text>
<text x="42.3" y="115.8">PE6/GPS_SIGN</text>
<text x="42.3" y="117.4">PE7/GPS_MAG</text>
<text x="42.3" y="119">GPS_CLK</text>
<text x="136.4" y="117.4">CSEL</text>
<text x="47.1" y="132" transform="rotate(-90 47.1 132)">PE8/SSI2_RXD</text>
<text x="48.7" y="132" transform="rotate(-90 48.7 132)">PE9/SSI2_TXD</text>
<text x="50.2" y="132" transform="rotate(-90 50.2 132)">PE10/SSI2_CS</text>
<text x="51.8" y="132" transform="rotate(-90 51.8 132)">PE11/SSI2_CLK</text>
<text x="55" y="132" transform="rotate(-90 55 132)">PE12/SSI1_RXD</text>
<text x="56.6" y="132" transform="rotate(-90 56.6 132)">PE13/SSI1_TXD</text>
<text x="58.3" y="132" transform="rotate(-90 58.3 132)">PE14/SSI1_CS</text>
<text x="59.9" y="132" transform="rotate(-90 59.9 132)">PE15/SSI1_CLK</text>
<text x="63.1" y="132" transform="rotate(-90 63.1 132)">PE16/I2C3_DAT</text>
<text x="64.7" y="132" transform="rotate(-90 64.7 132)">PE17/I2C3_CLK</text>
<text x="67.8" y="132" transform="rotate(-90 67.8 132)">PE18/I2C2_DAT</text>
<text x="69.4" y="132" transform="rotate(-90 69.4 132)">PE19/I2C2_CLK</text>
<text x="72.6" y="132" transform="rotate(-90 72.6 132)">PE20/I2C1_DAT</text>
<text x="74.3" y="132" transform="rotate(-90 74.3 132)">PE21/I2C1_CLK</text>
<text x="82.2" y="132" transform="rotate(-90 82.2 132)">LCDC_PCLK</text>
<text x="83.8" y="132" transform="rotate(-90 83.8 132)">PF0/LCD_CONTRAST</text>
<text x="87" y="132" transform="rotate(-90 87 132)">PF1/LCD_DEN</text>
<text x="88.6" y="132" transform="rotate(-90 88.6 132)">PF2/LCD_VSYNC</text>
<text x="90.3" y="132" transform="rotate(-90 90.3 132)">PF3/LCD_HSYNC</text>
<text x="91.9" y="132" transform="rotate(-90 91.9 132)">PF4/LCD_PCLK</text>
<text x="95.1" y="132" transform="rotate(-90 95.1 132)">PF5/LCD_LD0</text>
<text x="96.7" y="132" transform="rotate(-90 96.7 132)">PF6/LCD_LD1</text>
<text x="98.2" y="132" transform="rotate(-90 98.2 132)">PF7/LCD_LD2</text>
<text x="99.8" y="132" transform="rotate(-90 99.8 132)">PF8/LCD_LD3</text>
<text x="101.4" y="132" transform="rotate(-90 101.4 132)">PF9/LCD_LD4</text>
<text x="103" y="132" transform="rotate(-90 103 132)">PF10/LCD_LD5</text>
<text x="104.6" y="132" transform="rotate(-90 104.6 132)">PF11/LCD_LD6</text>
<text x="106.3" y="132" transform="rotate(-90 106.3 132)">PF12/LCD_LD7</text>
<text x="107.9" y="132" transform="rotate(-90 107.9 132)">PF13/LCD_LD8</text>
<text x="109.5" y="132" transform="rotate(-90 109.5 132)">PF14/LCD_LD9</text>
<text x="111.1" y="132" transform="rotate(-90 111.1 132)">PF15/LCD_LD10</text>
<text x="112.7" y="132" transform="rotate(-90 112.7 132)">PF16/LCD_LD11</text>
<text x="114.2" y="132" transform="rotate(-90 114.2 132)">PF17/LCD_LD12</text>
<text x="115.8" y="132" transform="rotate(-90 115.8 132)">PF18/LCD_LD13</text>
<text x="117.4" y="132" transform="rotate(-90 117.4 132)">PF19/LCD_LD14</text>
<text x="119" y="132" transform="rotate(-90 119 132)">PF20/LCD_LD15</text>
<text x="120.6" y="132" transform="rotate(-90 120.6 132)">PF21/LCD_LD16</text>
<text x="122.3" y="132" transform="rotate(-90 122.3 132)">PF22/LCD_LD17</text>
<text x="123.9" y="132" transform="rotate(-90 123.9 132)">PF23/LCD_LD18</text>
<text x="125.5" y="132" transform="rotate(-90 125.5 132)">PF24/LCD_LD19</text>
<text x="127.1" y="132" transform="rotate(-90 127.1 132)">PF25/LCD_LD20</text>
<text x="128.7" y="132" transform="rotate(-90 128.7 132)">PF26/LCD_LD21</text>
<text x="130.2" y="132" transform="rotate(-90 130.2 132)">PF27/LCD_LD22</text>
<text x="131.8" y="132" transform="rotate(-90 131.8 132)">PF28/LCD_LD23</text>
</g>
<g font-size="1.4" fill="#000080">
<text x="225.6" y="54">R200</text>
<text x="227.2" y="58.8">Y200</text>
<text x="230.4" y="54">1M</text>
<text x="211.2" y="63.7">C200</text>
<text x="225.9" y="63.7">HC-49SMA_12MHz</text>
<text x="241.6" y="63.7">C201</text>
<text x="211.2" y="66.8">20pF</text>
<text x="241.6" y="66.8">20pF</text>
<text x="150.4" y="79">TP200 TP201</text>
<text x="88" y="86">U100B</text>
<text x="214.4" y="94.1">C202</text>
<text x="225.1" y="90.2">U201</text>
<text x="214.4" y="97.3">0.1uF</text>
<text x="243.2" y="98.8">R201</text>
<text x="243.2" y="100.4">100K</text>
<text x="224" y="102">CAT809_EUR-R</text>
<text x="148.8" y="119.6">R205</text>
<text x="160" y="114.8">R202</text>
<text x="160" y="116.4">10K</text>
<text x="164.8" y="114.8">R203</text>
<text x="164.8" y="116.4">10K</text>
<text x="171.2" y="114.8">R204</text>
<text x="171.2" y="116.4">10K</text>
<text x="148.8" y="121.2">10K</text>
<text x="35.1" y="132.4">SEP6200</text>
<text x="99.1" y="154.9">TP202</text>
</g>
<g font-size="1.1">
<text x="34" y="7.6">5</text>
<text x="86.3" y="7.6">4</text>
<text x="138.5" y="7.6">3</text>
<text x="190.8" y="7.6">2</text>
<text x="243" y="7.6">1</text>
<text x="6.8" y="31.9">D</text>
<text x="269.7" y="31.9">D</text>
<text x="6.8" y="77.9">C</text>
<text x="269.7" y="77.9">C</text>
<text x="6.8" y="123.9">B</text>
<text x="269.7" y="123.9">B</text>
<text x="6.8" y="169.8">A</text>
<text x="269.7" y="169.8">A</text>
<text x="34" y="193.1">5</text>
<text x="86.3" y="193.1">4</text>
<text x="138.5" y="193.1">3</text>
<text x="190.8" y="193.1">2</text>
<text x="243" y="193.1">1</text>
</g>
</svg>
